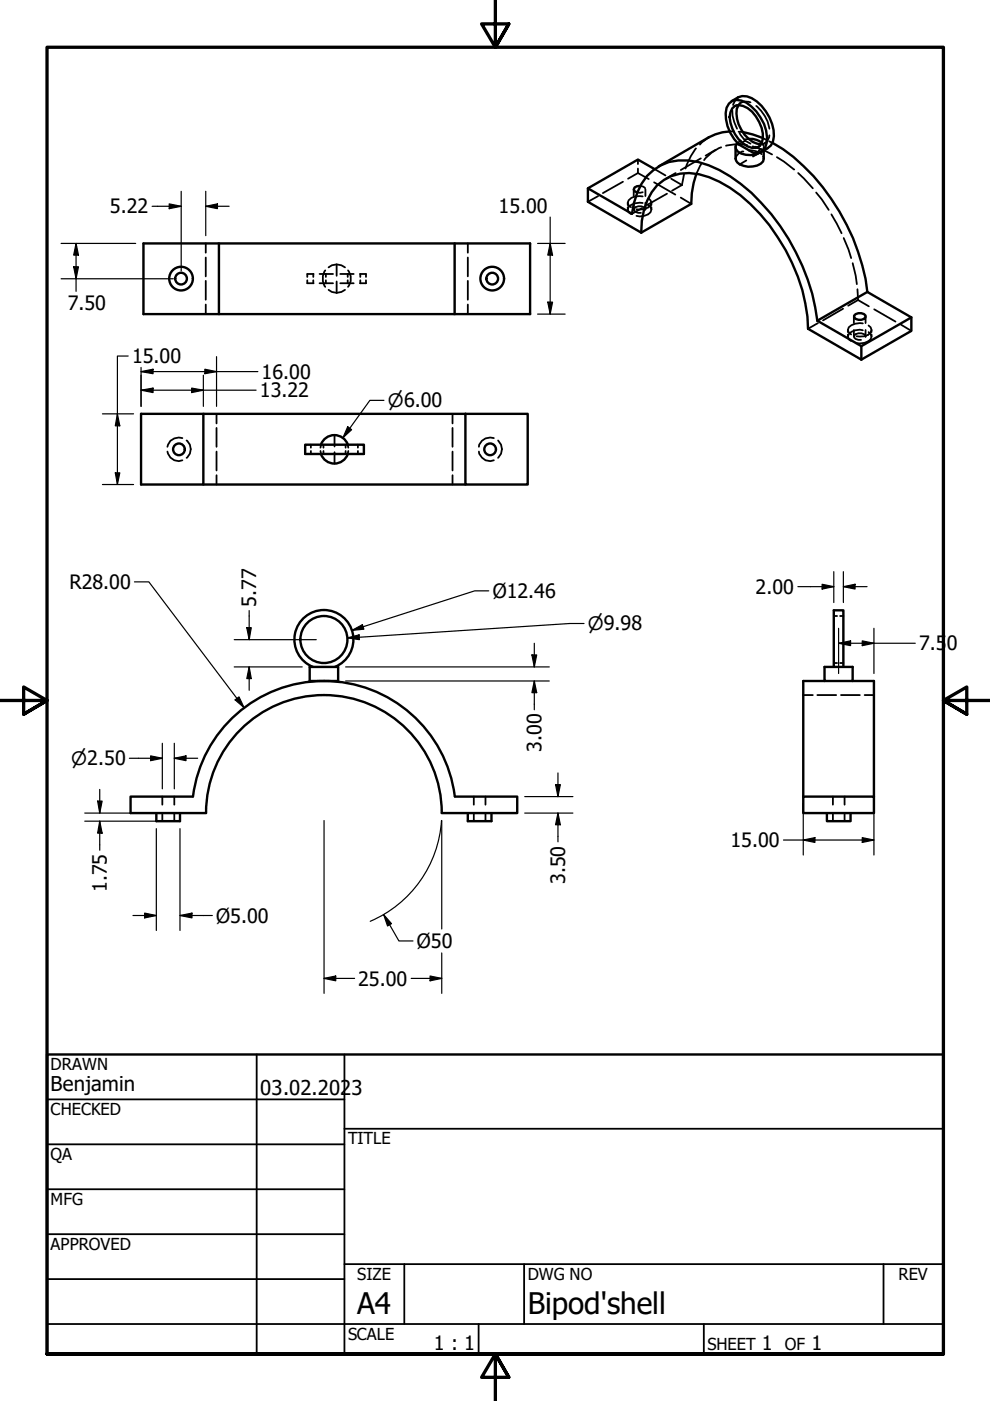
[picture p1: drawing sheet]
<svg xmlns="http://www.w3.org/2000/svg" width="210mm" height="297mm" viewBox="0 0 210 297" stroke-linecap="round" stroke-linejoin="round" font-family="sans-serif">
<!-- layer: Hidden (ANSI) -->
<g fill="none" stroke="#000" stroke-width=".38">
<path d="M132.1 38.5l-4.3 2.4M135.3 35.7v1l-2.1 1.2M135.3 33.8v1M135.3 36.7l2.2 1.3M135.8 39.4l.5 .1 .5 .4M138.7 38.7l4.5 2.6M138.8 35.9l2.3 1.3M142.3 37.9l2.3 1.3M143.3 36.7l-2.1 1.2M144.6 39.2l-2.1 1.2M145 36.9l-.4 2.3M147.6 31.5a12.6 12.6 0 0 0-2.2 4.2"/>
<path d="M148.6 33.6l-4.3 2.5M148.7 34.8l-1.1 2.1M150.2 29.1l-1.8 1.6M151.8 31.7l-2.2 1.3M152.9 31.2a8.4 8.4 0 0 0-3.6 2.8M154.7 27.9h.9M155.3 23.3v1.3l1 2.7M156.2 22.3l-.4 .2M156.5 20.6l-.6 .7-.5 1M156.6 27.9l.9 .1M156.8 28.2l1.2 1.6M157 29.8l-.7 .5"/>
<path d="M157.1 30.3l-.5 .3M157.2 21.7l-.5 .3M157.6 32.1a1.92 1.92 0 0 0-1.6 1.5M158 29.8l-.5 .3M158 29.8l1.1 .7M158.2 34l-1.4 .8M158.4 30.8a9.7 9.7 0 0 0-4.5 .1M158.7 31.9l1.6 .2 .8 .3M158.7 29.4l-.8 .2M159.1 21.7a2.05 2.05 0 0 0-2.5 .6M159.6 31l2.4 .9 1.7 .9M160.2 31.1l1.1 .6"/>
<path d="M160.3 22.5a7.8 7.8 0 0 1 2.8 4.8M160.3 32.2l-.4 .3M161.1 32.4l-1.5 .8M161.1 32.4l.4 .3M161.2 30.9l-.5 .3M161.3 31.7l-.5 .3M161.3 31.7h.5M161.5 30.3l.4 .7M161.7 31.8l-.6 .6M161.7 29.3l.7 .3M161.8 33.1l.1 .5M161.9 31.2v.2"/>
<path d="M161.9 31.7v.2M162.2 30.3l-.5 .4M162.8 31.4l-.5 .2M163.1 30l.7 .3M163.1 28.7a1.94 1.94 0 0 1-1.7 1.9M164.7 33.3l3.7 2.6M169.2 36.7l3.1 3.2M43.6 51.6v2M43.6 54.6v4M43.6 59.5v4M65.2 59.4v.7h1.3M66.4 58.1v.6"/>
<path d="M66.4 59.4v.7M66.5 58.1h-1.3v.6M67.8 58.1h2.8M69 57.3a3 3 0 0 0 0 3.5M69.1 58.1v.6M69.1 59.4v.7M69.7 56.7a2.72 2.72 0 0 1 3.5 0M71.4 56.1v2.4M71.4 59.7v2.4M72.1 58.1h2.9M73.7 58.1v.6M73.7 59.4v.7"/>
<path d="M73.8 57.3a2.75 2.75 0 0 1 0 3.5M76.3 58.1h1.3v.6M76.4 58.1v.6M76.4 59.4v.7M77.6 59.4v.7h-1.3M99.2 51.6v2M99.2 54.6v4M99.2 59.5v4M126.8 41.6l-2.1 1.2M133.1 43v.5M133.1 43.9v.5M134.4 40.1v1.5"/>
<path d="M134.4 43v1.4M136.1 44.1l-2.1 1.2M136.3 43a3.5 3.5 0 0 0-3 .9l-.2 .5 .2 .6 .5 .4M136.3 41.6a3 3 0 0 0-3 .9l-.2 .5 .2 .5 .5 .4M136.3 40.8h-1.2M136.8 43v1.4a1.45 1.45 0 0 0-2.4-.2v.4l.3 .3 1.2 .2M136.8 40.1v1.5M137.5 43.5l.4 .4 .2 .5a2.17 2.17 0 0 1-2.5 1.5l-.7-.1M137.5 42l.4 .5 .2 .5a2.17 2.17 0 0 1-2.5 1.4h-.7M138.1 43v.5M138.1 43.9v.5M141.4 41.1l-4.2 2.4"/>
<path d="M144.3 41.9l2.3 1.3M173 40.8l1.2 1.5 1.5 2.2M176.3 45.5l2.1 4M178.9 50.5l1 2.4 .6 1.8M180.8 55.8l.6 2.6 .3 1.8M43.6 64.6v2M67.8 60.1h2.8M69.7 61.5l.7 .4 1 .2M72.1 60.1h2.9M73.2 61.5l-.8 .4-1 .2M99.2 64.6v2M173.4 68.5l-2.1 1.2"/>
<path d="M178.8 65.5l-4.3 2.4M179.8 70v.4M179.8 70.9v.5M181 67.1v1.4M181 70v1.4M181.8 61.3l.1 2.3M181.9 63.6l2.3 1.3M181.9 63.6l-2.1 1.2M182.9 70a3 3 0 0 0-2.9 .9l-.2 .5 .2 .5 .5 .4M182.9 68.6a3.5 3.5 0 0 0-2.9 .8l-.2 .6 .2 .5 .5 .4M183.5 71.4v-.2a1.62 1.62 0 0 0-2.4 0v.4l.3 .3 1.2 .2M183.5 67.1v1.4"/>
<path d="M183.5 70v1.4M184.1 70.4l.5 .5 .2 .5a2.17 2.17 0 0 1-2.5 1.4h-.7M184.1 69l.5 .4 .2 .6a2.07 2.07 0 0 1-2.5 1.4l-.7-.1M184.8 70v.4M184.8 70.9v.5M185.4 65.6l4.5 2.6M191 68.8l2.2 1.4M35.5 95.7a2.37 2.37 0 0 0 3.2 1.9M38.7 92.9a2.45 2.45 0 0 0-3.2 1.8M39.6 93.4a2.35 2.35 0 0 1 0 3.7M45.9 87.7v2.1M45.9 90.7v4"/>
<path d="M45.9 95.7v4M65.9 94.3v.6M65.9 95.6v.7M67.9 95.6l.2 .7M68.1 94.3l-.2 .6M68.6 94.3v.6M68.6 95.6v.7M70.9 92.3v2.4M70.9 95.9v2.4M73.3 94.3v.6M73.3 95.6v.7M73.7 94.3l.2 .6"/>
<path d="M73.9 95.6l-.2 .7M75.9 94.3v.6M75.9 95.6v.7M95.9 87.7v2.1M95.9 90.7v4M95.9 95.7v4M101.5 95.7a2.37 2.37 0 0 0 3.2 1.9M104.7 92.9a2.4 2.4 0 0 0-3.2 1.8M105.6 93.4a2.47 2.47 0 0 1 0 3.7M45.9 100.8v1.9M95.9 100.8v1.9M176.8 130.6h.7"/>
<path d="M178.1 130.6h.7M170.3 147.4h2M173.3 147.4h4M176.8 140.6h.7M178.1 140.6h.7M178.3 147.4h4M183.3 147.4h2M34.4 168.9v1.7M34.4 172.4v1.7M37 168.9v1.7M37 172.4v1.7M100.5 168.9v1.7"/>
<path d="M100.5 172.4v1.7M102.9 168.9v1.7M102.9 172.4v1.7M176.6 168.9v1.7M176.6 172.4v1.7M179.1 168.9v1.7M179.1 172.4v1.7"/>
</g>
<!-- layer: Visible (ANSI) -->
<g fill="none" stroke="#000" stroke-width=".51">
<path d="M124.7 39.9l9.3 5.4a15.6 15.6 0 0 1 3.2-8 10.5 10.5 0 0 1 10.8-3 28.3 28.3 0 0 1 13.4 8.7 45.7 45.7 0 0 1 11.9 25M135.8 39.4l-.7 .1-.5 .2-.2 .5 .2 .4 .5 .2M138.8 35.9l-3.5-2.1-10.6 6.1v2.9l11.3 6.5M147.6 36.9l-.5 1.9-.4 2.1-.1 2.3-10.6 6.1M154.6 22a2.82 2.82 0 0 1 3.6-.2 9.6 9.6 0 0 1 4.4 8.5 2.29 2.29 0 0 1-2.7 2.2l-3.3-1.9a8.6 8.6 0 0 1-2.5-7.8zM154.7 27.9l-1.5 .2-1.6 .4-1.4 .6-10.6 6.2M155.1 21.4a3.7 3.7 0 0 1 5.4 .1 9.7 9.7 0 0 1 3.6 7.4l-.2 1.1-.5 .8-2 1.4M155.3 23l.5-.5a3.6 3.6 0 0 1 3.6 1.2 6.8 6.8 0 0 1 2.1 6.6 1.99 1.99 0 0 1-3 .7 7.7 7.7 0 0 1-3.8-6.2l.2-1zM156 31.2v2.4a1.88 1.88 0 0 0 1.7 1.6 4.2 4.2 0 0 0 4.1-1l.1-2.3M156.3 30.3l-.3 .6v.6a3.2 3.2 0 0 0 3.2 1.4l1-.1 .9-.4M156.6 22.3a5.2 5.2 0 0 0 .6 5.2 5.7 5.7 0 0 0 4.2 3.1M157.5 28l2.1 .5 2.1 .8"/>
<path d="M158.7 29.4a4.1 4.1 0 0 1 2.8 .9M163.8 30.3a40.8 40.8 0 0 1 15.7 17.4 43.4 43.4 0 0 1 4.4 14.2M30.4 51.6h82v15h-82zM46.4 51.6v15M96.4 51.6v15M136 49.3a14.7 14.7 0 0 1 3.3-10 10 10 0 0 1 11.1-1.7 29.8 29.8 0 0 1 12.7 10.1 38.2 38.2 0 0 1 8.2 22l11.3 6.5M173.3 68l9.3 5.4v2.8M181.1 66.9a1.62 1.62 0 0 1 2.4 0v.4a1.62 1.62 0 0 1-2.4 0zM183.9 61.9l9.3 5.4-10.6 6.1M183.9 61.9l-10.6 6.1M193.2 67.3v2.9l-10.6 6M29.9 87.7h13.2v15h-13.2z"/>
<path d="M43.1 87.7h55.6v15h13.2v-15h-13.2M64.7 94.3h12.5v2h-12.5zM68.1 96.3a3 3 0 0 0 2.8 2 3 3 0 0 0 2.8-2M73.7 94.3a3 3 0 0 0-2.8-2 3 3 0 0 0-2.8 2M43.1 102.7h55.6M65.7 141.4h6v3h-6zM66.3 141.4a6.3 6.3 0 0 1-2.6-9.6 6.3 6.3 0 0 1 9.9 0 6.3 6.3 0 0 1-2.6 9.6M174.8 141.4h6v3h-6zM174.8 144.4h-4.5v24.5M176.8 141.4v-12h2v12M180.8 144.4h4.5v24.5M33.1 172.4v1.7h5.1v-1.7"/>
<path d="M96.4 168.9a28 28 0 0 0-27.8-24.5 28 28 0 0 0-27.7 24.5h-13.2v3.5h16a25 25 0 0 1 25-25 25 25 0 0 1 25 25h16v-3.5h-13.2M99.2 172.4v1.7h5v-1.7M170.3 168.9h15v3.5h-15zM175.3 172.4v1.7h5v-1.7"/>
<circle cx="38.4" cy="59.1" r="2.51"/>
<circle cx="38.4" cy="59.1" r="1.24"/>
<circle cx="104.4" cy="59.1" r="2.51"/>
<circle cx="104.4" cy="59.1" r="1.24"/>
<circle cx="37.9" cy="95.3" r="1.24"/>
<circle cx="103.9" cy="95.3" r="1.24"/>
<circle cx="68.7" cy="135.6" r="5"/>
</g>
<!-- layer: Border (ANSI) -->
<path d="M105 0v10l-2.9-4.9h5.8l-2.9 4.9 2.9-4.9M0 148.5h10l-5-2.8v5.7l5-2.9-5 2.9M210 148.5h-10l5-2.8v5.7l-5-2.9 5 2.9M10 287.1v-277.1h190v277.1h-190h190M107.9 292l-2.9-4.9 2.9 4.9h-5.8l2.9-4.9v9.9" fill="none" stroke="#000" stroke-width=".7"/>
<!-- layer: Title (ANSI) -->
<g fill="none" stroke="#000" stroke-width=".38">
<path d="M10 233.1h63M54.4 223.6v63.5M73 239.3h127M73 223.6v63.5M10 242.6h63M10 252.1h63M10 261.7h63M10 271.2h63M73 268h127M85.7 268v12.7M111.1 268v12.7M187.3 268v12.7"/>
<path d="M10 280.7h190M101.5 280.7v6.4M149.2 280.7v6.4"/>
</g>
<path d="M10 223.6h190v63.5h-190z" fill="none" stroke="#000" stroke-width=".51"/>
<!-- layer: Dimension (ANSI) -->
<g fill="none" stroke="#000" stroke-width=".25">
<path d="M13 59.1h23.8M13 51.6h15.8M15.6 56.6h1l-.5 2.5zM16.1 51.6l.5 2.5h-1zM16.1 51.6v10.2M32.3 43.7h6.1M35.9 43.2l2.5 .5-2.5 .5zM38.4 40.6v16.9M43.6 43.7l2.5-.5v1zM43.6 43.7h5M43.6 40.6v9.4M114 51.6h5.8"/>
<path d="M116.6 51.6l.6 2.5h-1.1zM116.6 46v20.6M27.2 75.5h-2.3v27.2M29.9 78.8l2.5-.5v.9zM29.9 77.9v8.3M29.9 78.8h24.8M43.1 79.6v6.6M43.4 78.3l2.5 .5-2.5 .4zM45.9 75.6v10.6M114 66.6h5.8M116.1 64.1h1.1l-.6 2.5zM21.7 87.7h6.6"/>
<path d="M24.9 87.7l.5 2.6h-1zM29.9 82.7l2.5-.4v.9zM29.9 82.7h24.4M40.6 82.3l2.5 .4-2.5 .5zM73.7 90.5l.8 .6-1.8 1.7zM81.4 84.9h-3l-5.7 7.9M21.7 102.7h6.6M24.4 100.3h1l-.5 2.4zM28.5 123.4h3.1l20.2 26.6M49.7 135.6h17.4M52.3 133.1h1l-.5 2.5zM52.8 129.5v6.1"/>
<path d="M73.7 135.2l2.4-.6 .1 1zM74.6 133.7l2.2-1.3 .4 1zM103.6 125.3h-3l-26 8.4M112.8 138.9h1l-.5 2.5zM113.3 136.4v5M123.8 132.2h-3l-47.1 3M169.2 124.4h7.6M174.3 123.9l2.5 .5-2.5 .5zM176.8 121.2v6.5M177.8 136.4l2.5-.5v1zM177.8 136.4h16.3M177.8 133.2v9.6"/>
<path d="M178.8 124.4l2.5-.5v1zM178.8 124.4h5M178.8 121.2v6.5M182.8 135.9l2.5 .5-2.5 .5zM185.3 133.2v9.6M34.4 157.6v9.6M37 157.6v9.6M49.7 141.4h14.4M49.8 148.4l.9-.6 1.1 2.2zM52.8 141.4l.5 2.5h-1zM52.8 141.4v5M73.3 141.4h43.2"/>
<path d="M73.3 144.4h43.2M113.3 144.4l.5 2.5h-1zM113.3 144.4v6.1M18 174.1h18.6M18 172.4h18.6M20.7 169.8h1l-.6 2.6zM21.1 174.1l.6 2.5h-1zM21.1 167.4v5M21.1 174.1v6.2M27.4 160.8h7M31.9 160.3l2.5 .5-2.5 .5zM33.1 175.7v21.6"/>
<path d="M37 160.8l2.4-.5v1zM37 160.8h4.9M38.2 175.7v21.6M68.7 174v36.6M93.6 174a25 25 0 0 1-15.1 21.3M93.7 174v23M111.3 172.4h10.2M111.3 168.9h10.2M117.8 166.4h1l-.5 2.5zM118.3 172.4l.5 2.5h-1zM118.3 163.9v5M118.3 172.4v6.1"/>
<path d="M166.1 178.1h19.2M170.3 178.1l2.5-.5v1zM170.3 170.5v10.8M182.8 177.6l2.5 .5-2.5 .5zM185.3 170.5v10.8M28.2 194.1h4.9M30.7 193.6l2.4 .5-2.4 .5zM38.2 194.1l2.5-.5v1zM38.2 194.1h6.8M81.3 193.9l1.7 1.9-.8 .5zM81.3 193.9l3.3 5.6h3M68.7 207.4l2.5-.5v1z"/>
<path d="M68.7 207.4h6.5M87.2 207.4h6.5M91.2 206.9l2.5 .5-2.5 .5zM93.7 202v8.6"/>
</g>
<g fill="#000">
<path d="M15.6 56.6h1l-.5 2.5z" fill-rule="evenodd"/>
<path d="M16.1 51.6l.5 2.5h-1z" fill-rule="evenodd"/>
<path d="M35.9 43.2l2.5 .5-2.5 .5z" fill-rule="evenodd"/>
<path d="M43.6 43.7l2.5-.5v1z" fill-rule="evenodd"/>
<path d="M116.6 51.6l.6 2.5h-1.1z" fill-rule="evenodd"/>
<path d="M29.9 78.8l2.5-.5v.9z" fill-rule="evenodd"/>
<path d="M43.4 78.3l2.5 .5-2.5 .4z" fill-rule="evenodd"/>
<path d="M116.1 64.1h1.1l-.6 2.5z" fill-rule="evenodd"/>
<path d="M24.9 87.7l.5 2.6h-1z" fill-rule="evenodd"/>
<path d="M29.9 82.7l2.5-.4v.9z" fill-rule="evenodd"/>
<path d="M40.6 82.3l2.5 .4-2.5 .5z" fill-rule="evenodd"/>
<path d="M73.7 90.5l.8 .6-1.8 1.7z" fill-rule="evenodd"/>
<path d="M24.4 100.3h1l-.5 2.4z" fill-rule="evenodd"/>
<path d="M52.3 133.1h1l-.5 2.5z" fill-rule="evenodd"/>
<path d="M73.7 135.2l2.4-.6 .1 1z" fill-rule="evenodd"/>
<path d="M74.6 133.7l2.2-1.3 .4 1z" fill-rule="evenodd"/>
<path d="M112.8 138.9h1l-.5 2.5z" fill-rule="evenodd"/>
<path d="M174.3 123.9l2.5 .5-2.5 .5z" fill-rule="evenodd"/>
<path d="M177.8 136.4l2.5-.5v1z" fill-rule="evenodd"/>
<path d="M178.8 124.4l2.5-.5v1z" fill-rule="evenodd"/>
<path d="M182.8 135.9l2.5 .5-2.5 .5z" fill-rule="evenodd"/>
<path d="M49.8 148.4l.9-.6 1.1 2.2z" fill-rule="evenodd"/>
<path d="M52.8 141.4l.5 2.5h-1z" fill-rule="evenodd"/>
<path d="M113.3 144.4l.5 2.5h-1z" fill-rule="evenodd"/>
<path d="M20.7 169.8h1l-.6 2.6z" fill-rule="evenodd"/>
<path d="M21.1 174.1l.6 2.5h-1z" fill-rule="evenodd"/>
<path d="M31.9 160.3l2.5 .5-2.5 .5z" fill-rule="evenodd"/>
<path d="M37 160.8l2.4-.5v1z" fill-rule="evenodd"/>
<path d="M117.8 166.4h1l-.5 2.5z" fill-rule="evenodd"/>
<path d="M118.3 172.4l.5 2.5h-1z" fill-rule="evenodd"/>
<path d="M170.3 178.1l2.5-.5v1z" fill-rule="evenodd"/>
<path d="M182.8 177.6l2.5 .5-2.5 .5z" fill-rule="evenodd"/>
<path d="M30.7 193.6l2.4 .5-2.4 .5z" fill-rule="evenodd"/>
<path d="M38.2 194.1l2.5-.5v1z" fill-rule="evenodd"/>
<path d="M81.3 193.9l1.7 1.9-.8 .5z" fill-rule="evenodd"/>
<path d="M68.7 207.4l2.5-.5v1z" fill-rule="evenodd"/>
<path d="M91.2 206.9l2.5 .5-2.5 .5z" fill-rule="evenodd"/>
</g>
<g font-size="6.3">
<text x="75.8" y="278.6">A4</text>
<text x="111.9" y="278.7">Bipod'shell</text>
</g>
<g font-size="4.3">
<text x="10.7" y="231.4">Benjamin</text>
<text x="55.2" y="232.2">03.02.2023</text>
</g>
<g font-size="4.2">
<text x="23.3" y="45.3">5.22</text>
<text x="105.7" y="45.2">15.00</text>
<text x="14.4" y="65.7">7.50</text>
<text x="28" y="77">15.00</text>
<text x="55.4" y="80.2">16.00</text>
<text x="55.1" y="84.3">13.22</text>
<text x="14.7" y="124.9">R28.00</text>
<text x="160.2" y="125.9">2.00</text>
<text x="54.3" y="128.6" transform="rotate(-90 54.3 128.6)">5.77</text>
<text x="104.5" y="126.8">Ø12.46</text>
<text x="194.9" y="137.9">7.5</text>
<text x="200.7" y="137.9">0</text>
<text x="114.8" y="159.4" transform="rotate(-90 114.8 159.4)">3.00</text>
<text x="154.9" y="179.6">15.00</text>
<text x="22.7" y="189.2" transform="rotate(-90 22.7 189.2)">1.75</text>
<text x="119.8" y="187.4" transform="rotate(-90 119.8 187.4)">3.50</text>
<text x="45.8" y="195.8">Ø5.00</text>
<text x="88.4" y="201">Ø50</text>
<text x="75.9" y="209">25.00</text>
<text x="92" y="286.3">1 : 1</text>
<text x="161.5" y="286.2">1</text>
<text x="172" y="286.2">1</text>
</g>
<g font-size="3.9">
<text x="82.2" y="86.3">⌀6.00</text>
<text x="124.7" y="133.7">⌀9.98</text>
<text x="15.1" y="162.2">⌀2.50</text>
</g>
<g font-size="3.5">
<text x="10.7" y="226.9">DRAWN</text>
<text x="10.7" y="236.4">CHECKED</text>
<text x="10.7" y="245.9">QA</text>
<text x="73.8" y="242.6">TITLE</text>
<text x="10.7" y="255.4">MFG</text>
<text x="10.7" y="265">APPROVED</text>
<text x="75.8" y="271.3">SIZE</text>
<text x="111.9" y="271.3">DWG NO</text>
<text x="190.5" y="271.3">REV</text>
<text x="73.8" y="284">SCALE</text>
<text x="150" y="286.2">SHEET</text>
<text x="166.4" y="286.2">OF</text>
</g>
</svg>
